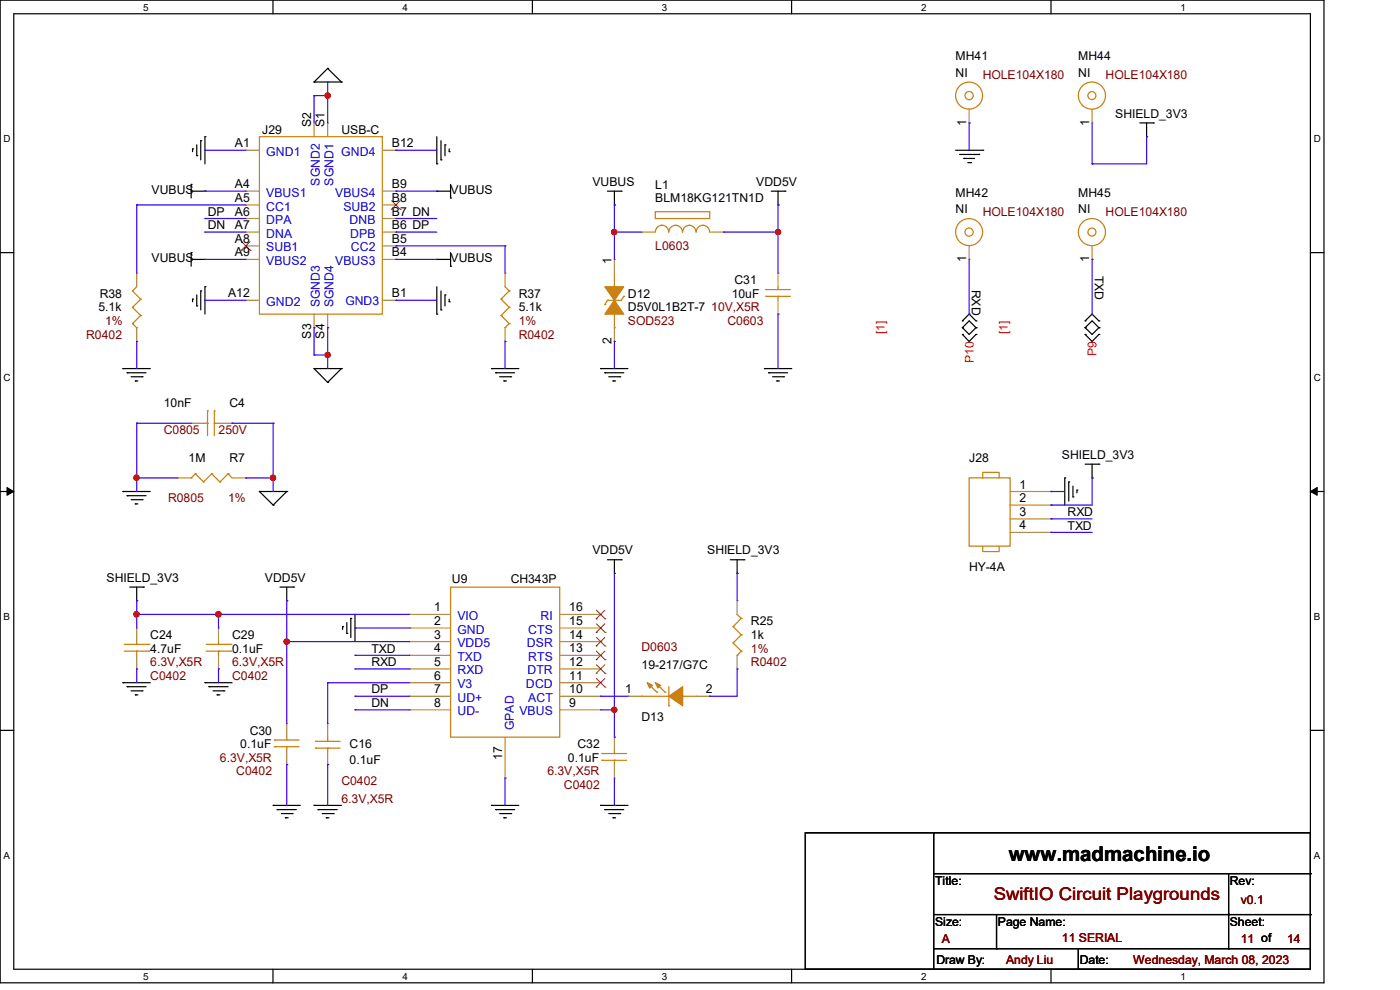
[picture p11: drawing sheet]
<svg xmlns="http://www.w3.org/2000/svg" width="297mm" height="210mm" viewBox="0 0 297 210" stroke-linecap="round" stroke-linejoin="round" font-family="sans-serif">
<path d="M0 0h280.9v208.5h-280.9zM2.9 2.9h275.1v202.7h-275.1z" fill="none" stroke="#000" stroke-width=".25"/>
<g fill="#fff">
<path d="M30.4 .3h1.1v2.4h-1.1z"/>
<path d="M30.4 205.9h1.1v2.3h-1.1z"/>
</g>
<path d="M57.9 0v2.9M57.9 205.6v2.9" fill="none" stroke="#000" stroke-width=".25"/>
<g fill="#fff">
<path d="M85.4 .3h1.1v2.4h-1.1z"/>
<path d="M85.4 205.9h1.1v2.3h-1.1z"/>
</g>
<path d="M112.9 0v2.9M112.9 205.6v2.9" fill="none" stroke="#000" stroke-width=".25"/>
<g fill="#fff">
<path d="M140.4 .3h1.2v2.4h-1.2z"/>
<path d="M140.4 205.9h1.2v2.3h-1.2z"/>
</g>
<path d="M167.9 0v2.9M167.9 205.6v2.9" fill="none" stroke="#000" stroke-width=".25"/>
<g fill="#fff">
<path d="M195.4 .3h1.2v2.4h-1.2z"/>
<path d="M195.4 205.9h1.2v2.3h-1.2z"/>
</g>
<path d="M223 0v2.9M223 205.6v2.9" fill="none" stroke="#000" stroke-width=".25"/>
<g fill="#fff">
<path d="M250.4 .3h1.2v2.4h-1.2z"/>
<path d="M250.4 205.9h1.2v2.3h-1.2z"/>
<path d="M.8 28.2h1.4v2.4h-1.4z"/>
<path d="M278.7 28.2h1.5v2.4h-1.5z"/>
<path d="M.8 78.9h1.4v2.3h-1.4z"/>
<path d="M278.7 78.9h1.5v2.3h-1.5z"/>
</g>
<path d="M0 53.6h2.9M278 53.6h2.9" fill="none" stroke="#000" stroke-width=".25"/>
<g fill="#fff">
<path d="M.8 129.6h1.3v2.3h-1.3z"/>
<path d="M278.7 129.6h1.4v2.3h-1.4z"/>
</g>
<path d="M0 104.3h2.9M278 104.3h2.9" fill="none" stroke="#000" stroke-width=".25"/>
<path d="M1.5 103.4l1.4 .9-1.4 .8zM278 104.3l1.4-.9v1.7z" fill="#000" stroke="#000" stroke-width=".21"/>
<g fill="#fff">
<path d="M.8 180.3h1.3v2.3h-1.3z"/>
<path d="M278.7 180.3h1.4v2.3h-1.4z"/>
</g>
<g fill="none" stroke="#000" stroke-width=".25">
<path d="M66.6 17.4h.1M66.6 17.4h5.8M69.5 14.5h.1M69.5 14.5l-2.9 2.9M69.5 14.5l2.9 2.9M72.4 17.4h.1M40.6 39.1h.1M40.6 39.1v2.9M40.9 31.6h.1M40.9 31.6v.6M41.7 33h.1M41.7 30.7v2.3"/>
<path d="M42.6 29.8h.1M42.6 29.8v4.1M43.5 29h.1M43.5 29v5.8M92.7 34.8h.1M92.7 29v5.8M93.6 33.9h.1M93.6 29.8v4.1M94.4 30.7h.1M94.4 30.7v2.3M95.3 32.2h.1M95.3 31.6v.6"/>
<path d="M95.6 39.1v2.9M202.7 31.9h5.8M203.6 32.8h4M204.5 33.6h.1M204.5 33.6h2.3M205.3 34.5h.6M205.9 34.5h.1M207.6 32.8h.1M208.5 31.9h.1M241.8 26.1h2.9M243.2 29h.1M243.2 26.1v2.9"/>
<path d="M244.7 26.1h.1M40.6 53.6h.1M40.6 40.6h2.9M40.6 55h2.9M40.6 53.6v2.9M43.5 40.6h.1M43.5 55h.1M92.7 40.6h.1M92.7 55h.1M92.7 40.6h2.9M92.7 55h2.9M95.6 42h.1"/>
<path d="M95.6 56.5h.1M95.6 53.6v2.9M128.9 40.6h2.9M130.3 43.5h.1M130.3 40.6v2.9M131.8 40.6h.1M163.6 40.6h2.9M165.1 43.5h.1M165.1 40.6v2.9M166.5 40.6h.1M26.1 78.2h.1M26.1 78.2h5.8"/>
<path d="M27 79.1h.1M27 79.1h4M27.8 79.9h2.3M30.1 79.9h.1M40.9 63.5h.1M40.9 63.5v.5M41.7 64.9h.1M41.7 62.6v2.3M42.6 61.7h.1M42.6 61.7v4M43.5 60.8h.1M43.5 60.8v5.8"/>
<path d="M66.6 78.2h.1M66.6 78.2h5.8M66.6 78.2l2.9 2.9M72.4 78.2h.1M72.4 78.2l-2.9 2.9M92.7 66.6h.1M92.7 60.8v5.8M93.6 65.7h.1M93.6 61.7v4M94.4 62.6h.1M94.4 62.6v2.3M95.3 64h.1"/>
<path d="M95.3 63.5v.5M104.3 78.2h.1M104.3 78.2h5.8M105.2 79.1h.1M105.2 79.1h4M106 79.9h2.3M108.3 79.9h.1M127.4 78.2h.1M127.4 78.2h5.8M128.3 79.1h.1M128.3 79.1h4M129.2 79.9h2.3"/>
<path d="M131.5 79.9h.1M162.2 78.2h.1M162.2 78.2h5.8M163.1 79.1h.1M163.1 79.1h4M163.9 79.9h2.3M166.2 79.9h.1M204.2 68.1h.1M204.2 69.5h.1M204.2 71h.1M204.2 68.1l1.4-1.5 1.5 1.5M204.2 69.5l1.4-1.4 1.5 1.4"/>
<path d="M204.2 71l1.4 1.4 1.5-1.4M204.2 69.5l1.4 1.5 1.5-1.5M207.1 68.1h.1M207.1 69.5h.1M207.1 71h.1M230.2 68.1h.1M230.2 69.5h.1M230.2 71h.1M230.2 68.1l1.5-1.5 1.4 1.5M230.2 69.5l1.5-1.4 1.4 1.4M230.2 71l1.5 1.4 1.4-1.4M230.2 69.5l1.5 1.5 1.4-1.5"/>
<path d="M233.1 68.1h.1M233.1 69.5h.1M233.1 71h.1M28.7 80.8h.1M28.7 80.8h.6M69.5 81.1h.1M106.9 80.8h.1M106.9 80.8h.5M130 80.8h.1M130 80.8h.6M164.8 80.8h.1M164.8 80.8h.6"/>
<path d="M230.2 98.5h2.9M231.7 98.5v2.9M233.1 98.5h.1M26.1 104.3h.1M26.1 104.3h5.8M27 105.2h.1M27 105.2h4M27.8 106h2.3M28.7 106.9h.1M28.7 106.9h.6M30.1 106h.1M55 104.3h.1"/>
<path d="M55 104.3h5.8M55 104.3l3 2.8M58 107.1h.1M60.8 104.3h.1M60.8 104.3l-2.8 2.8M128.9 118.7h2.9M130.3 118.7v2.9M131.8 118.7h.1M154.9 118.7h2.9M156.4 118.7v2.9M157.8 118.7h.1M225.9 101.4h.1"/>
<path d="M225.9 101.4v5.7M226.7 102.2h.1M226.7 102.2v4.1M227.6 105.4h.1M227.6 103.1v2.3M228.5 104h.1M228.5 104v.6M231.7 101.4h.1M27.5 124.5h2.9M29 127.4h.1M29 124.5v2.9M30.4 124.5h.1"/>
<path d="M59.4 124.5h2.9M60.8 127.4h.1M60.8 124.5v2.9M62.3 124.5h.1M72.7 132.9h.1M72.7 132.9v.6M73.6 134.4h.1M73.6 132.1v2.3M74.4 131.2h.1M74.4 131.2v4.1M75.3 130.3h.1M75.3 130.3v5.8"/>
<path d="M130.3 121.6h.1M156.4 121.6h.1M0 154.9h2.9M26.1 144.8h.1M26.1 144.8h5.8M27 145.7h.1M27 145.7h4M27.8 146.6h2.3M28.7 147.4h.1M28.7 147.4h.6M30.1 146.6h.1M43.5 144.8h.1"/>
<path d="M43.5 144.8h5.7M44.3 145.7h.1M44.3 145.7h4.1M45.2 146.6h2.3M46.1 147.4h.1M46.1 147.4h.6M47.5 146.6h.1M278 154.9h2.9M58 170.9h.1M58 170.9h5.7M58.8 171.7h.1M58.8 171.7h4.1"/>
<path d="M59.7 172.6h2.3M60.5 173.5h.1M60.5 173.5h.6M62 172.6h.1M66.6 170.9h.1M66.6 170.9h5.8M67.5 171.7h.1M67.5 171.7h4M68.4 172.6h2.3M69.2 173.5h.1M69.2 173.5h.6M70.7 172.6h.1"/>
<path d="M104.3 170.9h.1M104.3 170.9h5.8M105.2 171.7h.1M105.2 171.7h4M106 172.6h2.3M106.9 173.5h.1M106.9 173.5h.5M108.3 172.6h.1M127.4 170.9h.1M127.4 170.9h5.8M128.3 171.7h.1M128.3 171.7h4"/>
<path d="M129.2 172.6h2.3M130 173.5h.1M130 173.5h.6M131.5 172.6h.1M170.9 176.7h107.1v28.9h-107.1zM198.1 176.7h.1M198.1 176.7v28.9M198.1 194h79.9M198.1 185.3h79.9M211.4 194v7.3M260.6 194h.1M260.6 185.3v16"/>
<path d="M278 194h.1M278 185.3h.1M198.1 201.3h.1M198.1 201.3h79.9M211.4 201.3h.1M228.8 205.6h.1M228.8 201.3v4.3M260.6 201.3h.1"/>
</g>
<g fill="none" stroke="#cc8006" stroke-width=".25">
<path d="M55 29h26.1v37.6h-26.1zM130.3 58v2.8M139 44.9h11.6v1.5h-11.6zM139 49.2a1.43 1.43 0 0 1 1.5-1.4 1.43 1.43 0 0 1 1.4 1.4 1.46 1.46 0 0 1 1.4-1.4 1.46 1.46 0 0 1 1.5 1.4M144.8 49.2a1.43 1.43 0 0 1 1.5-1.4 1.43 1.43 0 0 1 1.4 1.4M147.7 49.2a1.43 1.43 0 0 1 1.4-1.4 1.43 1.43 0 0 1 1.4 1.4M28.1 61.7h.1M28.1 65.2h.1M28.1 68.7h.1M28.1 61.7l1.7 1.8M28.1 65.2l1.7 1.7M28.1 68.7l.9 .8"/>
<path d="M29 69.5h.1M29 60.8l-.9 .9M29.8 63.5h.1M29.8 66.9h.1M29.8 63.5l-1.7 1.7M29.8 66.9l-1.7 1.8M106.3 63.5h.1M106.3 66.9h.1M106.3 63.5l1.7 1.7M106.3 66.9l1.7 1.8M107.1 69.5h.1M107.1 60.8l.9 .9"/>
<path d="M108 61.7h.1M108 65.2h.1M108 68.7h.1M108 61.7l-1.7 1.8M108 65.2l-1.7 1.7M108 68.7l-.9 .8M128.3 64.6h.1M128.9 63.7h.1M128.9 63.7l-.6 .9M130.3 60.8h.1M130.3 69.5h.1M130.3 66.6v2.9"/>
<path d="M132.3 62.9h.1M132.3 62.9l-.5 .8h-2.9M162.5 61.4h.1M162.5 62.9h.1M162.5 61.4h5.2M162.5 62.9h5.2M165.1 62.9h.1M165.1 61.4h.1M165.1 60.8v.6M165.1 62.9v.8M43.5 89.8h.5M44 87.2h.1"/>
<path d="M44 89.8h.1M44 87.2v5.2M45.5 89.8h.1M45.5 87.2h.1M45.5 89.8h.9M45.5 87.2v5.2M40.6 101.4h.1M41.4 100.5h.1M41.4 100.5l1.8 1.7M41.4 100.5l-.8 .9M43.2 102.2h.1M44.9 100.5h.1"/>
<path d="M44.9 100.5l1.8 1.7M44.9 100.5l-1.7 1.7M46.7 102.2h.1M48.4 100.5h.1M48.4 100.5l.8 .9M48.4 100.5l-1.7 1.7M205.6 101.4h8.7v14.5h-8.7zM208.5 115.9v1.1h3.5v-1.1M208.5 101.4v-1.2h3.5v1.2M26.4 136.7h5.2M26.4 138.1h5.2M29 138.1h.1"/>
<path d="M29 136.7h.1M29 136.1v.6M29 138.1v.9M31.6 136.7h.1M31.6 138.1h.1M43.7 136.7h5.3M43.7 138.1h5.3M46.4 138.1h.1M46.4 136.7h.1M46.4 136.1v.6M46.4 138.1v.9M49 136.7h.1"/>
<path d="M49 138.1h.1M95.6 124.5h23.1v31.9h-23.1zM155.5 132.9h.1M155.5 136.4h.1M155.5 132.9l1.8 1.8M155.5 136.4l1.8 1.7M156.4 139h.1M156.4 130.3l.9 .9M157.3 131.2h.1M157.3 134.7h.1M157.3 138.1h.1M157.3 131.2l-1.8 1.7"/>
<path d="M157.3 134.7l-1.8 1.7M157.3 138.1l-.9 .9M58.2 157h.1M58.2 158.4h.1M58.2 157h5.3M58.2 158.4h5.3M60.8 158.4h.1M60.8 157h.1M60.8 156.4v.6M60.8 158.4v.9M66.9 158.7h.1M66.9 157.3h.1"/>
<path d="M66.9 158.7h5.2M66.9 157.3h5.2M69.5 157.3h.1M69.5 158.7h.1M69.5 156.4v.9M69.5 158.7v.6M127.7 159.9h.1M127.7 159.9h5.2M130.3 159.9h.1M130.3 159.3v.6M136.1 147.7h.1M136.1 147.7h5.8"/>
<path d="M137.6 145.1l1.7 1.7M139.3 146.8h.1M139.3 145.1l1.8 1.7M141.1 146.8h.1M141.9 149.7h.1M141.9 145.7v4M144.8 147.7h.1M144.8 147.7h2.9M127.7 161.3h.1M127.7 161.3h5.2M130.3 161.3h.1M130.3 161.3v.9"/>
<circle cx="205.6" cy="20.3" r=".87"/>
<circle cx="205.6" cy="20.3" r="2.86"/>
<circle cx="231.6" cy="20.3" r="2.88"/>
<circle cx="231.6" cy="20.3" r=".85"/>
<circle cx="205.6" cy="49.2" r=".87"/>
<circle cx="205.6" cy="49.2" r="2.86"/>
<circle cx="231.6" cy="49.2" r="2.88"/>
<circle cx="231.6" cy="49.2" r=".85"/>
</g>
<g fill="none" stroke="#a84" stroke-width=".25">
<path d="M52.2 31.9h.1M52.2 31.9h2.8M66.6 26.1h.1M66.6 26.1v2.9M69.5 26.1h.1M69.5 26.1v2.9M81.1 31.9h2.9M84 31.9h.1M205.6 26.1h.1M205.6 23.2v2.9M231.7 26.1h.1M231.7 23.2v2.9"/>
<path d="M29 58h.1M29 58v2.8M52.2 40.6h.1M52.2 43.5h.1M52.2 46.4h.1M52.2 49.2h.1M52.2 52.2h.1M52.2 55h.1M52.2 49.2h2.8M52.2 40.6h2.8M52.2 43.5h2.8M52.2 46.4h2.8"/>
<path d="M52.2 52.2h2.8M52.2 55h2.8M81.1 49.2h2.9M81.1 40.6h2.9M81.1 43.5h2.9M81.1 46.4h2.9M81.1 52.2h2.9M81.1 55h2.9M84 55h.1M84 52.2h.1M84 49.2h.1M84 46.4h.1"/>
<path d="M84 43.5h.1M84 40.6h.1M107.1 58h.1M107.1 58v2.8M130.3 55h.1M130.3 55v3M136.1 49.2h.1M136.1 49.2h2.9M150.6 49.2h2.9M153.5 49.2h.1M165.1 58h.1M165.1 58v2.8"/>
<path d="M205.6 55h.1M205.6 52.2v2.8M231.7 55h.1M231.7 52.2v2.8M29 72.4h.1M29 69.5v2.9M52.2 63.7h.1M52.2 63.7h2.8M66.6 69.5h.1M66.6 66.6v2.9M69.5 69.5h.1M69.5 66.6v2.9"/>
<path d="M81.1 63.7h2.9M84 63.7h.1M107.1 72.4h.1M107.1 69.5v2.9M130.3 72.4h.1M130.3 69.5v2.9M165.1 66.6h.1M165.1 63.7v2.9M40.6 89.8h.1M40.6 89.8h2.9M46.4 89.8h2.8M49.2 89.8h.1"/>
<path d="M37.7 101.4h.1M37.7 101.4h2.9M49.2 101.4h3M52.2 101.4h.1M214.3 104.3h8.7M214.3 107.1h8.7M214.3 110.1h8.7M214.3 112.9h8.7M223 104.3h.1M223 107.1h.1M223 110.1h.1M223 112.9h.1"/>
<path d="M29 133.2h.1M29 133.2v2.9M29 139v2.9M46.4 133.2h.1M46.4 133.2v2.9M46.4 139v2.9M86.9 130.3h.1M86.9 133.2h.1M86.9 136.1h.1M86.9 139h.1M86.9 130.3h8.7M86.9 133.2h8.7"/>
<path d="M86.9 136.1h8.7M86.9 139h8.7M118.7 130.3h8.7M118.7 133.2h8.7M118.7 136.1h8.7M118.7 139h8.7M127.4 139h.1M127.4 136.1h.1M127.4 133.2h.1M127.4 130.3h.1M156.4 127.4h.1M156.4 127.4v2.9"/>
<path d="M156.4 139v2.9M29 141.9h.1M46.4 141.9h.1M60.8 153.5h.1M60.8 153.5v2.9M60.8 159.3v2.9M69.5 153.5h.1M69.5 153.5v2.9M69.5 159.3v2.9M86.9 141.9h.1M86.9 144.8h.1M86.9 147.7h.1"/>
<path d="M86.9 150.6h.1M86.9 147.7h8.7M86.9 141.9h8.7M86.9 144.8h8.7M86.9 150.6h8.7M107.1 156.4v8.7M118.7 147.7h8.7M118.7 141.9h8.7M118.7 144.8h8.7M118.7 150.6h8.7M127.4 150.6h.1M127.4 147.7h.1"/>
<path d="M127.4 144.8h.1M127.4 141.9h.1M130.3 156.4h.1M130.3 156.4v2.9M133.2 147.7h.1M133.2 147.7h2.9M147.7 147.7h2.9M150.6 147.7h.1M156.4 141.9h.1M60.8 162.2h.1M69.5 162.2h.1M107.1 165.1h.1"/>
<path d="M130.3 165.1h.1M130.3 162.2v2.9"/>
</g>
<g fill="#cc8006" stroke="#cc8006" stroke-width=".25">
<path d="M141.9 147.7l2.9-2v4z" fill-rule="evenodd"/>
<path d="M137.3 144.8l1.1 .6-.6 .6z" fill-rule="evenodd"/>
<path d="M139 144.8l1.2 .6-.6 .6z" fill-rule="evenodd"/>
<path d="M128.3 60.8h4l-2 2.9z" fill-rule="evenodd"/>
<path d="M130.3 63.7l2 2.9h-4z" fill-rule="evenodd"/>
</g>
<g fill="none" stroke="#804000" stroke-width=".21">
<path d="M51.2 53.1h.1M51.3 51.3l1.8 1.8M53 51.3l-1.8 1.8M53.1 53.1h.1M83.1 44.4h.1M83.1 42.6l1.8 1.8M84.9 42.6l-1.8 1.8M84.9 44.4h.1M126.5 140h.1M126.5 137h.1M126.5 134.2h.1M126.5 131.3h.1"/>
<path d="M126.5 138.1l1.9 1.9M126.5 135.2l1.9 1.8M126.5 132.3l1.9 1.9M126.5 129.5l1.9 1.8M128.3 138.1l-1.8 1.9M128.3 135.2l-1.8 1.8M128.3 132.3l-1.8 1.9M128.3 129.5l-1.8 1.8M128.4 140h.1M128.4 137h.1M128.4 134.2h.1M128.4 131.3h.1"/>
<path d="M126.5 145.8h.1M126.5 142.8h.1M126.5 143.9l1.9 1.9M126.5 141l1.9 1.8M128.3 143.9l-1.8 1.9M128.3 141l-1.8 1.8M128.4 145.8h.1M128.4 142.8h.1"/>
</g>
<g fill="none" stroke="#4200ff" stroke-width=".25">
<path d="M69.5 17.4h.1M69.5 17.4v8.7M43.5 31.9h.1M43.5 31.9h8.7M66.6 20.3h.1M66.6 20.3v5.8M66.6 20.3h2.9M69.5 20.3h.1M84 31.9h.1M84 31.9h8.7M205.6 26.1h.1M205.6 26.1v5.8"/>
<path d="M231.7 34.8h.1M231.7 26.1v8.7M243.2 29h.1M243.2 29v5.8h-11.5M29 43.5h.1M29 43.5h23.2M29 43.5v14.5M43.5 46.4h.1M43.5 49.2h.1M43.5 55h.1M43.5 40.6h.1M43.5 46.4h8.7"/>
<path d="M43.5 49.2h8.7M43.5 55h8.7M43.5 40.6h8.7M84 46.4h.1M84 49.2h.1M84 40.6h.1M84 55h.1M84 52.2h.1M84 46.4h8.7M84 49.2h8.7M84 55h8.7M84 40.6h8.7"/>
<path d="M84 52.2h23.1M107.1 52.2h.1M107.1 52.2v5.8M130.3 49.2h.1M130.3 43.5h.1M130.3 49.2h5.8M130.3 43.5v11.5M153.5 49.2h.1M153.5 49.2h11.6M165.1 49.2h.1M165.1 43.5h.1M165.1 43.5v14.5"/>
<path d="M205.6 55v11.6M231.7 55h.1M231.7 55v11.6M29 72.4h.1M29 72.4v5.8M43.5 63.7h.1M43.5 63.7h8.7M66.6 69.5h.1M66.6 75.3h.1M66.6 69.5v5.8M66.6 75.3h2.9M69.5 69.5h.1"/>
<path d="M69.5 75.3h.1M69.5 69.5v8.7M84 63.7h.1M84 63.7h8.7M107.1 72.4h.1M107.1 72.4v5.8M130.3 72.4h.1M130.3 72.4v5.8M165.1 66.6h.1M165.1 66.6v11.6M205.6 66.6h.1M29 89.8h.1"/>
<path d="M29 89.8v14.5M29 89.8h11.6M49.2 89.8h.1M49.2 89.8h8.8M58 89.8h.1M58 89.8v14.5M29 101.4h.1M29 101.4h8.7M52.2 101.4h.1M52.2 101.4h5.8M58 101.4h.1M223 104.3h.1"/>
<path d="M223 107.1h.1M223 110.1h.1M223 112.9h.1M223 104.3h2.9M223 110.1h8.7M223 112.9h8.7M231.7 101.4h.1M231.7 101.4v5.7h-8.7M29 127.4h.1M29 130.3h.1M29 127.4v5.8M29 130.3h57.9"/>
<path d="M46.4 130.3h.1M46.4 130.3v2.9M60.8 136.1h.1M60.8 127.4h.1M60.8 136.1h26.1M60.8 127.4v26.1M75.3 139h.1M75.3 133.2h.1M75.3 139h11.6M75.3 133.2h11.6M130.3 121.6v34.8M156.4 121.6h.1"/>
<path d="M156.4 121.6v5.8M29 141.9h.1M29 141.9v2.9M46.4 141.9h.1M46.4 141.9v2.9M69.5 144.8h.1M69.5 144.8v8.7M69.5 144.8h17.4M75.3 141.9h.1M75.3 147.7h.1M75.3 150.6h.1M75.3 141.9h11.6"/>
<path d="M75.3 147.7h11.6M75.3 150.6h11.6M127.4 147.7h.1M127.4 147.7h5.8M127.4 150.6h2.9M130.3 150.6h.1M130.3 156.4h.1M150.6 147.7h.1M156.4 141.9h.1M156.4 141.9v5.8h-5.8M60.8 162.2h.1M60.8 162.2v8.7"/>
<path d="M69.5 162.2h.1M69.5 162.2v8.7M107.1 165.1h.1M107.1 165.1v5.8M130.3 170.9h.1M130.3 165.1v5.8"/>
</g>
<g fill="#f00" stroke="#f00" stroke-width=".25">
<circle cx="69.5" cy="20.3" r=".55"/>
<circle cx="69.5" cy="75.3" r=".55"/>
<circle cx="29" cy="130.3" r=".55"/>
<circle cx="46.3" cy="130.3" r=".56"/>
<circle cx="60.8" cy="136.1" r=".56"/>
<circle cx="57.9" cy="101.3" r=".55"/>
<circle cx="29" cy="101.3" r=".55"/>
<circle cx="130.3" cy="49.2" r=".55"/>
<circle cx="165.1" cy="49.2" r=".55"/>
<circle cx="130.3" cy="150.6" r=".55"/>
</g>
<text font-size="4.3" x="214" y="182.7">www.madmachine.io</text>
<text font-size="3.7" fill="#800000" x="210.8" y="191">SwiftIO Circuit Playgrounds</text>
<g font-size="2.6">
<text x="202.7" y="12.8">MH41</text>
<text x="202.7" y="16.3">NI</text>
<text x="228.8" y="12.8">MH44</text>
<text x="228.8" y="16.3">NI</text>
<text x="55.6" y="28.4">J29</text>
<text x="66" y="27" transform="rotate(-90 66 27)">S2</text>
<text x="68.9" y="27" transform="rotate(-90 68.9 27)">S1</text>
<text x="72.4" y="28.4">USB-C</text>
<text x="205" y="26.7" transform="rotate(-90 205 26.7)">1</text>
<text x="231.1" y="26.7" transform="rotate(-90 231.1 26.7)">1</text>
<text x="236.6" y="24.9">SHIELD_3V3</text>
<text x="49.8" y="31.2">A1</text>
<text x="83.1" y="31.2">B12</text>
<text x="32.2" y="41.1">VUBUS</text>
<text x="49.8" y="39.9">A4</text>
<text x="83.1" y="39.9">B9</text>
<text x="95.6" y="41.1">VUBUS</text>
<text x="125.7" y="39.4">VUBUS</text>
<text x="139" y="40">L1</text>
<text x="160.4" y="39.4">VDD5V</text>
<text x="202.7" y="41.7">MH42</text>
<text x="228.8" y="41.7">MH45</text>
<text x="44.1" y="45.8">DP</text>
<text x="49.8" y="42.8">A5</text>
<text x="49.8" y="45.7">A6</text>
<text x="83.1" y="45.7">B7 DN</text>
<text x="83.1" y="42.8">B8</text>
<text x="139" y="42.9">BLM18KG121TN1D</text>
<text x="202.7" y="45.2">NI</text>
<text x="228.8" y="45.2">NI</text>
<text x="44.1" y="48.6">DN</text>
<text x="49.8" y="48.6">A7</text>
<text x="49.8" y="51.5">A8</text>
<text x="83.1" y="51.5">B5</text>
<text x="83.1" y="48.6">B6 DP</text>
<text x="32.2" y="55.6">VUBUS</text>
<text x="49.8" y="54.4">A9</text>
<text x="83.1" y="54.4">B4</text>
<text x="95.6" y="55.6">VUBUS</text>
<text x="129.7" y="55.9" transform="rotate(-90 129.7 55.9)">1</text>
<text x="205" y="55.6" transform="rotate(-90 205 55.6)">1</text>
<text x="231.1" y="55.6" transform="rotate(-90 231.1 55.6)">1</text>
<text x="232.3" y="58.5" transform="rotate(90 232.3 58.5)">TXD</text>
<text x="21.2" y="63.2">R38</text>
<text x="48.4" y="63.1">A12</text>
<text x="83.1" y="63.1">B1</text>
<text x="110.1" y="63.2">R37</text>
<text x="133.2" y="63.2">D12</text>
<text x="155.2" y="63.2">10uF</text>
<text x="155.8" y="60.3">C31</text>
<text x="206.2" y="61.4" transform="rotate(90 206.2 61.4)">RXD</text>
<text x="20.9" y="66">5.1k</text>
<text x="66" y="71.8" transform="rotate(-90 66 71.8)">S3</text>
<text x="68.9" y="71.8" transform="rotate(-90 68.9 71.8)">S4</text>
<text x="110.1" y="66">5.1k</text>
<text x="133.2" y="66">D5V0L1B2T-7</text>
<text x="129.7" y="73" transform="rotate(-90 129.7 73)">2</text>
<text x="34.8" y="86.3">10nF</text>
<text x="48.7" y="86.3">C4</text>
<text x="40" y="97.9">1M</text>
<text x="48.7" y="97.9">R7</text>
<text x="205.6" y="97.9">J28</text>
<text x="225.3" y="97.3">SHIELD_3V3</text>
<text x="216.3" y="103.6">1</text>
<text x="216.3" y="106.5">2</text>
<text x="216.3" y="109.4">3</text>
<text x="216.3" y="112.3">4</text>
<text x="226.5" y="109.5">RXD</text>
<text x="226.5" y="112.4">TXD</text>
<text x="125.7" y="117.6">VDD5V</text>
<text x="150" y="117.6">SHIELD_3V3</text>
<text x="22.6" y="123.4">SHIELD_3V3</text>
<text x="56.2" y="123.4">VDD5V</text>
<text x="95.9" y="123.7">U9</text>
<text x="108.3" y="123.7">CH343P</text>
<text x="205.6" y="121.1">HY-4A</text>
<text x="92.1" y="129.7">1</text>
<text x="120.8" y="129.7">16</text>
<text x="31.9" y="135.6">C24</text>
<text x="49.2" y="135.6">C29</text>
<text x="92.1" y="132.6">2</text>
<text x="92.1" y="135.5">3</text>
<text x="120.8" y="135.5">14</text>
<text x="120.8" y="132.6">15</text>
<text x="159.3" y="132.7">R25</text>
<text x="159.3" y="135.6">1k</text>
<text x="31.9" y="138.4">4.7uF</text>
<text x="49.2" y="138.4">0.1uF</text>
<text x="78.8" y="138.4">TXD</text>
<text x="78.8" y="141.3">RXD</text>
<text x="92.1" y="138.4">4</text>
<text x="92.1" y="141.3">5</text>
<text x="120.8" y="141.3">12</text>
<text x="120.8" y="138.4">13</text>
<text x="136.1" y="141.9">19-217/G7C</text>
<text x="78.8" y="147.1">DP</text>
<text x="78.8" y="150">DN</text>
<text x="92.1" y="144.2">6</text>
<text x="92.1" y="147.1">7</text>
<text x="92.1" y="149.9">8</text>
<text x="120.8" y="149.9">9</text>
<text x="120.8" y="147.1">10</text>
<text x="120.8" y="144.2">11</text>
<text x="132.6" y="147.1">1</text>
<text x="149.7" y="147.1">2</text>
<text x="53" y="155.8">C30</text>
<text x="136.1" y="152.9">D13</text>
<text x="51" y="158.7">0.1uF</text>
<text x="74.2" y="158.7">C16</text>
<text x="106.5" y="161.3" transform="rotate(-90 106.5 161.3)">17</text>
<text x="120.5" y="161.6">0.1uF</text>
<text x="122.5" y="158.7">C32</text>
<text x="74.2" y="162.2">0.1uF</text>
<text x="198.4" y="187.7">Title:</text>
<text x="260.9" y="187.7">Rev:</text>
<text x="198.4" y="196.3">Size:</text>
<text x="211.7" y="196.3">Page Name:</text>
<text x="260.9" y="196.3">Sheet:</text>
<text x="198.7" y="204.5">Draw By:</text>
<text x="229.1" y="204.5">Date:</text>
</g>
<g font-size="2.6" fill="#800000">
<text x="208.5" y="16.8">HOLE104X180</text>
<text x="234.6" y="16.8">HOLE104X180</text>
<text x="208.5" y="45.8">HOLE104X180</text>
<text x="234.6" y="45.8">HOLE104X180</text>
<text x="139" y="53">L0603</text>
<text x="18.3" y="71.8">R0402</text>
<text x="22.3" y="69">1%</text>
<text x="110.1" y="69">1%</text>
<text x="110.1" y="71.8">R0402</text>
<text x="133.2" y="69">SOD523</text>
<text x="150.9" y="66">10V,X5R</text>
<text x="154.3" y="69">C0603</text>
<text x="34.8" y="92.1">C0805</text>
<text x="46.4" y="92.1">250V</text>
<text x="35.6" y="106.6">R0805</text>
<text x="48.4" y="106.6">1%</text>
<text x="31.9" y="141.4">6.3V,X5R</text>
<text x="49.2" y="141.4">6.3V,X5R</text>
<text x="136.1" y="138.2">D0603</text>
<text x="159.3" y="138.4">1%</text>
<text x="159.3" y="141.4">R0402</text>
<text x="31.9" y="144.2">C0402</text>
<text x="49.2" y="144.2">C0402</text>
<text x="46.7" y="161.6">6.3V,X5R</text>
<text x="50.1" y="164.5">C0402</text>
<text x="72.4" y="166.5">C0402</text>
<text x="116.1" y="164.5">6.3V,X5R</text>
<text x="119.6" y="167.4">C0402</text>
<text x="72.4" y="170.3">6.3V,X5R</text>
<text x="263.2" y="191.7">v0.1</text>
<text x="199.8" y="200.1">A</text>
<text x="225.3" y="199.8">11 SERIAL</text>
<text x="263.2" y="200.1">11 of</text>
<text x="273.1" y="200.1">14</text>
<text x="213.4" y="204.5">Andy Liu</text>
<text x="240.4" y="204.5">Wednesday, March 08, 2023</text>
</g>
<g font-size="2.6" fill="#00c">
<text x="56.5" y="33.1">GND1</text>
<text x="72.4" y="33.1">GND4</text>
<text x="56.5" y="41.7">VBUS1</text>
<text x="67.9" y="39.4" transform="rotate(-90 67.9 39.4)">SGND2</text>
<text x="70.7" y="39.4" transform="rotate(-90 70.7 39.4)">SGND1</text>
<text x="71.1" y="41.7">VBUS4</text>
<text x="56.5" y="44.7">CC1</text>
<text x="56.5" y="47.5">DPA</text>
<text x="72.9" y="44.7">SUB2</text>
<text x="74.1" y="47.5">DNB</text>
<text x="56.5" y="50.4">DNA</text>
<text x="56.5" y="53.3">SUB1</text>
<text x="74.3" y="50.4">DPB</text>
<text x="74.4" y="53.3">CC2</text>
<text x="56.5" y="56.2">VBUS2</text>
<text x="71.1" y="56.2">VBUS3</text>
<text x="56.5" y="64.9">GND2</text>
<text x="67.9" y="65.2" transform="rotate(-90 67.9 65.2)">SGND3</text>
<text x="70.7" y="65.2" transform="rotate(-90 70.7 65.2)">SGND4</text>
<text x="73.3" y="64.6">GND3</text>
<text x="97" y="131.5">VIO</text>
<text x="114.7" y="131.5">RI</text>
<text x="97" y="134.4">GND</text>
<text x="97" y="137.3">VDD5</text>
<text x="111.8" y="137.3">DSR</text>
<text x="112.1" y="134.4">CTS</text>
<text x="97" y="140.2">TXD</text>
<text x="97" y="143.1">RXD</text>
<text x="111.9" y="143.1">DTR</text>
<text x="112.1" y="140.2">RTS</text>
<text x="97" y="146">V3</text>
<text x="97" y="148.9">UD+</text>
<text x="111.6" y="146">DCD</text>
<text x="112.1" y="148.9">ACT</text>
<text x="97" y="151.8">UD-</text>
<text x="109" y="154.9" transform="rotate(-90 109 154.9)">GPAD</text>
<text x="110.2" y="151.8">VBUS</text>
</g>
<g font-size="2.6" fill="#f00">
<text x="187.7" y="71" transform="rotate(-90 187.7 71)">[1]</text>
<text x="213.8" y="71" transform="rotate(-90 213.8 71)">[1]</text>
<text x="206.6" y="77" transform="rotate(-90 206.6 77)">P10</text>
<text x="232.6" y="75.6" transform="rotate(-90 232.6 75.6)">P9</text>
</g>
<g font-size="2.1">
<text x="30.4" y="2.2">5</text>
<text x="85.4" y="2.2">4</text>
<text x="140.4" y="2.2">3</text>
<text x="195.4" y="2.2">2</text>
<text x="250.4" y="2.2">1</text>
<text x=".8" y="30.1">D</text>
<text x="278.7" y="30.1">D</text>
<text x=".8" y="80.8">C</text>
<text x="278.7" y="80.8">C</text>
<text x=".8" y="131.5">B</text>
<text x="278.7" y="131.5">B</text>
<text x=".8" y="182.2">A</text>
<text x="278.7" y="182.2">A</text>
<text x="30.4" y="207.8">5</text>
<text x="85.4" y="207.8">4</text>
<text x="140.4" y="207.8">3</text>
<text x="195.4" y="207.8">2</text>
<text x="250.4" y="207.8">1</text>
</g>
</svg>
